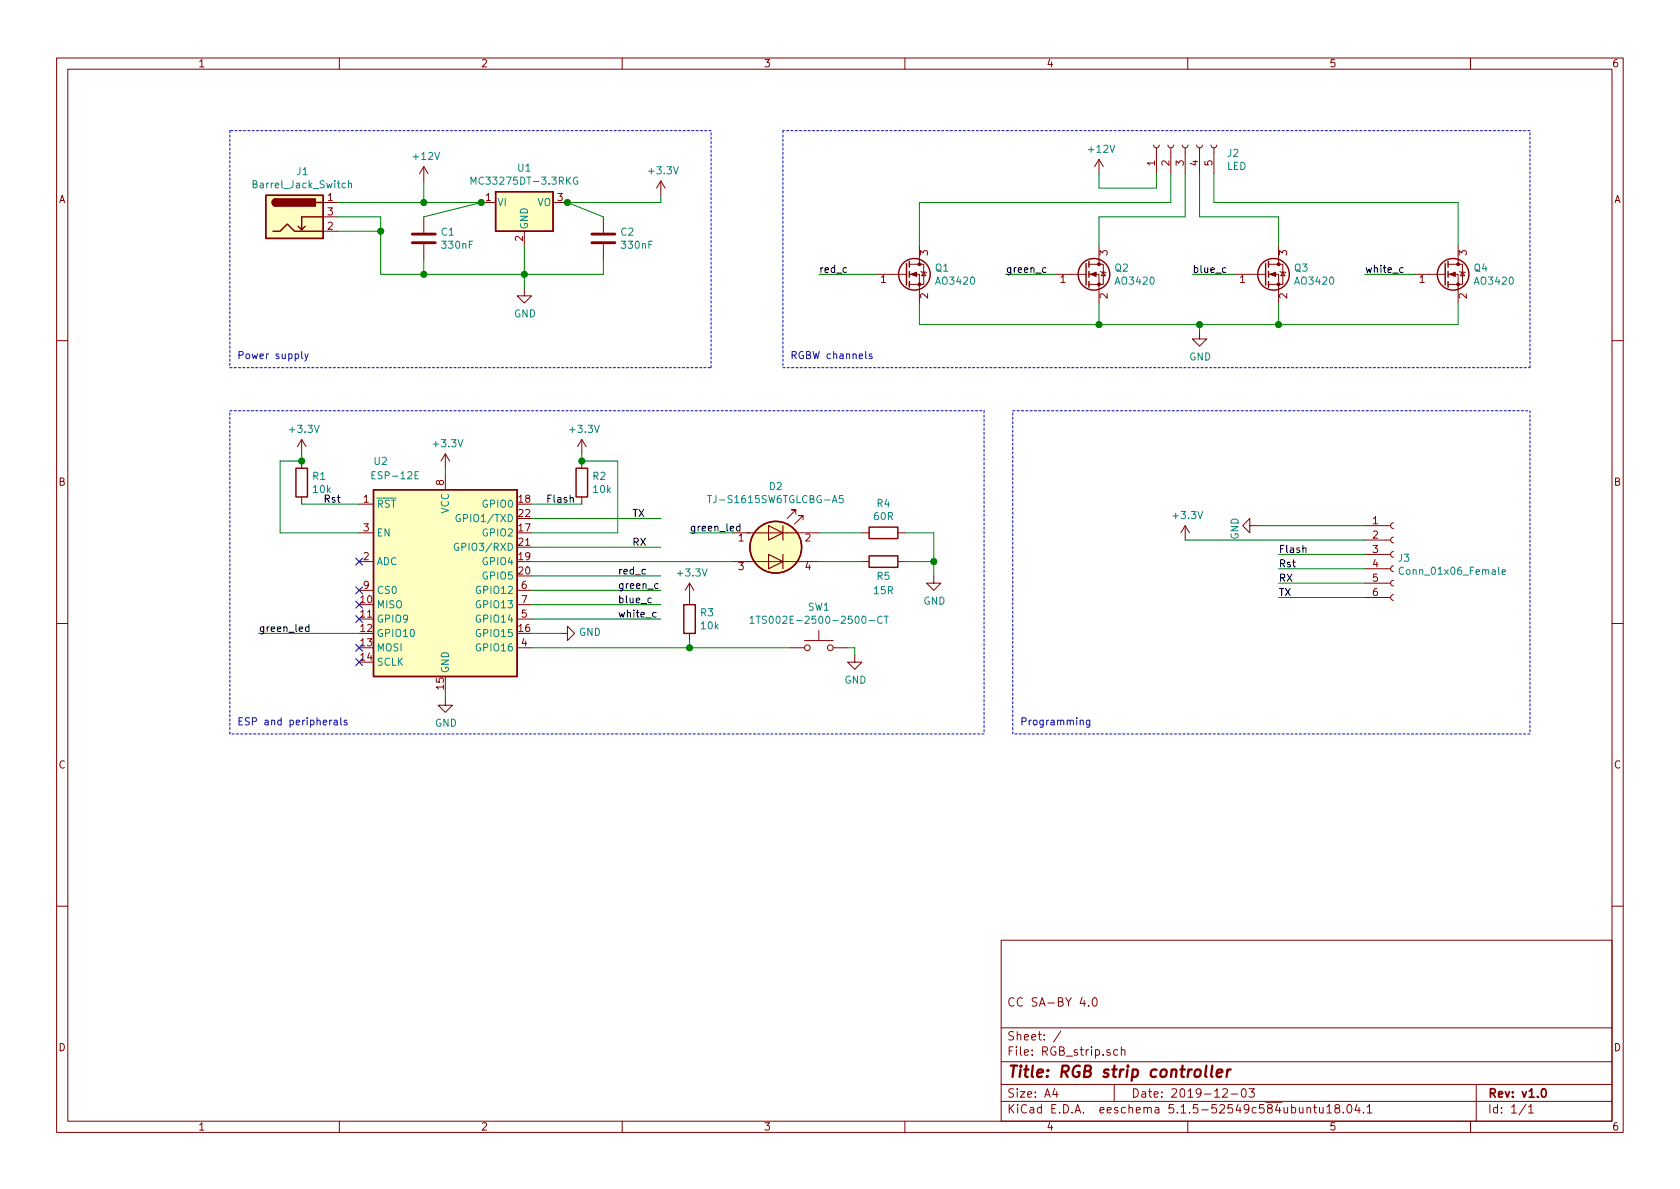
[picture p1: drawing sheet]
<svg xmlns="http://www.w3.org/2000/svg" width="297mm" height="210mm" viewBox="0 0 297 210" stroke-linecap="round" stroke-linejoin="round" font-family="sans-serif">
<g fill="none" stroke="#840000" stroke-width=".18">
<path d="M10 10.3h277v189.9h-277zM12 12.2h273v186.1h-273zM60 10.3v1.9M110 10.3v1.9M160 10.3v1.9M210 10.3v1.9M260 10.3v1.9M57.1 35.8h2.6M57.1 38.3h2.6M74.9 29.5l-.7 1.2M74.9 29.5v2.5M74.9 38.3v2.8"/>
<path d="M74.9 29.5l.8 1.2M85.1 35.8h2.5M97.8 35.8h2.5M106.7 38.3v2.8M116.8 32l-.7 1.3M116.8 32v2.5M116.8 32l.8 1.3M194.3 28.2v2.5M194.3 28.2l-.8 1.3M194.3 28.2l.8 1.3M204 25.6l.1 .4 .3 .2 .4-.1 .2-.5M204.5 26.2v4.5"/>
<path d="M206.5 25.6l.1 .4 .3 .2 .4-.1 .2-.5M207 26.2v4.5M209 25.6l.1 .4 .4 .2 .4-.1 .2-.5M209.5 26.2v4.5M211.6 25.6l.1 .4 .3 .2 .4-.1 .2-.5M212.1 26.2v4.5M214.1 25.6l.1 .4 .4 .2 .3-.1 .2-.5M214.6 26.2v4.5M57.1 40.9h2.6M74.9 43.2v2.8M92.7 51v1.3h1.3l-1.3 1.3-1.3-1.3h1.3M92.7 40.9v2.5"/>
<path d="M106.7 43.2v2.8M154.9 48.5h5.4M160.8 48.5h1.8v5.1M160.8 46.7h2.5v3.6h-2.5M162.6 43.4v3.3M162.8 48l.1 .1h.8l.1 .2M163.3 48.1l.4 .7h-.8zM186.7 48.5h5.3M192.5 48.5h1.8v5.1M192.5 46.7h2.6v3.6h-2.6M194.3 43.4v3.3M194.6 48l.1 .1h.8l.1 .2"/>
<path d="M195.1 48.1l.4 .7h-.8zM212.1 58.7v1.2h1.3l-1.3 1.3-1.3-1.3h1.3M218.4 48.5h5.4M224.3 48.5h1.8v5.1M224.3 46.7h2.5v3.6h-2.5M226.1 43.4v3.3M226.3 48l.1 .1h.8l.1 .2M226.8 48.1l.4 .7h-.8zM250.2 48.5h5.3M256 48.5h1.8v5.1M256 46.7h2.6v3.6h-2.6M257.8 43.4v3.3"/>
<path d="M258.1 48l.1 .1h.8l.1 .2M258.6 48.1l.4 .7h-.8zM10 60.2h2M53.3 77.7v2.6M53.3 77.7l-.7 1.3M53.3 77.7l.8 1.3M102.9 77.7v2.6M102.9 77.7l-.8 1.3M102.9 77.7l.7 1.3M285 60.2h2M53.3 81.5v1.3M53.3 87.9v1.2"/>
<path d="M63.5 94.2h2.5M63.5 99.3h2.5M63.5 89.1h2.5M78.7 80.3l-.7 1.2M78.7 80.3v2.5M78.7 84.1v2.5M78.7 80.3l.8 1.2M102.9 81.5v1.3M102.9 87.9v1.2M129.5 94.2h15.3M129.5 99.3h15.3M140.7 90.9v-.7h-.7h.7l-1.5 1.5"/>
<path d="M142 91.9v-.7h-.8h.8l-1.5 1.5M152.4 94.2h1.3M152.4 99.3h1.3M158.7 94.2h1.3M158.7 99.3h1.3M209.5 93v2.5M209.5 93l-.7 1.2M209.5 93l.8 1.2M221 93v-1.3l-1.3 1.3 1.3 1.2v-1.2h1.2M241.3 98h4.6M241.3 95.5h4.6M241.3 93h4.6"/>
<path d="M246.4 97.5l-.3 .1-.2 .4 .1 .3 .4 .2M246.4 95l-.3 .1-.2 .3 .1 .4 .4 .2M246.4 92.5l-.3 .1-.2 .3 .1 .4 .4 .2M10 110.3h2M63.5 104.4h2.5M91.4 114.5h2.6M91.4 109.5h2.6M91.4 104.4h2.6M91.4 106.9h2.6M99.1 112h1.2v-1.3l1.3 1.3-1.3 1.3v-1.3M121.9 103.1v3.8M121.9 112v1.3"/>
<path d="M121.9 103.1l-.7 1.3M121.9 103.1l.8 1.3M139.7 114.5h2.5M142.2 113.3h5.1M144.8 111.5v1.8M147.3 114.5h2.6M151.1 115.8v1.3h1.3l-1.3 1.3-1.2-1.3h1.2M165.1 101.8v1.3h1.3l-1.3 1.3-1.3-1.3h1.3M241.3 105.7h4.6M241.3 103.1h4.6M241.3 100.6h4.6M246.4 105.2l-.3 .1-.2 .3 .1 .4 .4 .2"/>
<path d="M246.4 102.6l-.3 .1-.2 .3 .1 .4 .4 .2M246.4 100.1l-.3 .1-.2 .3 .1 .4 .4 .2M285 110.3h2M78.7 123.4v1.3h1.3l-1.3 1.3-1.2-1.3h1.2M10 160.2h2M177 166.3h108v32h-108zM192.5 177.8v.1M193.3 176.5l.2-.1a.81 .81 0 0 1 .6 .6 .81 .81 0 0 1-.3 .8l-.2 .1a.8 .8 0 0 1-.6-.6 .8 .8 0 0 1 .3-.8zM285 160.2h2M60 198.3v1.9M110 198.3v1.9M160 198.3v1.9"/>
<path d="M177 194.8h108M177 191.8h108M177 187.8h108M177 181.8h108M186.5 192.5l-.4 1h1M186.8 193v1M187.6 182.3l-1.3 2M197 191.8v3M197.6 185.7l-.4-.1-.3 .3 .1 .6 .2 .1 .4-.1M198.3 185.7a.37 .37 0 0 1 .6 .1v.8M198.3 185.1v1.5M210 198.3v1.9"/>
<path d="M216.2 192.7l.2-.2h.4l.2 .5-.9 1h.9M217.7 193.5h1.1M219.6 192.7l.4-.2a.94 .94 0 0 1 0 1.5 .82 .82 0 0 1-.4-1.3zM220.8 192.5h1l-.5 .6 .4 .1v.7l-.2 .1-.7-.1M231.1 196l.2-.2 .3 .1 .1 .9M231.1 195.8v1M232.2 195.8h.6M232.4 195.3v1.3l.4 .2M233.3 195.8v.8a.37 .37 0 0 0 .6 .1M233.9 195.8v1M234.6 195.8l.4-.5v1.5M234.6 196.8h.8"/>
<path d="M236.3 196l-.3-.3 .1-.3a.48 .48 0 0 1 .8 .2l-.2 .3a.52 .52 0 0 0-.6 .2 .52 .52 0 0 0 0 .6l.5 .1 .2-.1a.48 .48 0 0 0-.1-.7h-.1M237.5 196.7v.1M238.3 195.5l.2-.2a.8 .8 0 0 1 .5 .8 .8 .8 0 0 1-.5 .7l-.2-.1-.1-.4zM239.9 195.2l-.3 1.1h.9M240.3 195.8v1M241.1 196.7v.1M241.7 195.8l.4-.5v1.5M241.7 196.8h.9M260 198.3v1.9M261 191.8v6.5M269.8 195.2l-1.2 2M270.3 195.8l.4-.5v1.5"/>
<path d="M270.3 196.8h.8"/>
<circle cx="142.7" cy="114.5" r=".51"/>
<circle cx="146.8" cy="114.5" r=".51"/>
</g>
<path d="M272.7 192.7l.2-.2a.81 .81 0 0 1 .6 .6 .81 .81 0 0 1-.3 .8l-.2 .1a.79 .79 0 0 1-.3-1.3z" fill="none" stroke="#840000" stroke-width=".3"/>
<path d="M214.4 188.4l-.3 1.8 .3 .2M215.1 189.8l1-.2v-.4l-.6-.1-.3 .3v.9l.1 .1 .6-.1M217 189.1l-.1 1.3M217.6 189.1a.54 .54 0 0 0-.6 .4" fill="none" stroke="#840000" stroke-width=".41"/>
<g fill="none" stroke="#840000" stroke-width=".25">
<path d="M47 34.5h10.1v7.7h-10.1zM48.8 35.2a.63 .63 0 0 0-.7 .6 .63 .63 0 0 0 .7 .6M54 40l-.7 .6M55.9 35.8h1.2M57.1 38.3h-3.8v2.3l-.6-.6M87.6 33.9h10.2v7h-10.2zM48.3 40.9h1.2l1.3-1.3 1.3 1.3h5M160.3 46.6v3.8M160.8 46.2v1M160.8 48v1M160.8 49.8v1M192 46.6v3.8"/>
<path d="M192.5 46.2v1M192.5 48v1M192.5 49.8v1M223.8 46.6v3.8M224.3 46.2v1M224.3 48v1M224.3 49.8v1M255.5 46.6v3.8M256 46.2v1M256 48v1M256 49.8v1M52.3 82.8h2.1v5.1h-2.1z"/>
<path d="M66 86.6h25.4v33h-25.4zM101.9 82.8h2v5.1h-2zM153.7 93.2h5v2h-5zM153.7 98.3h5v2h-5zM120.9 106.9h2v5.1h-2z"/>
<circle cx="161.7" cy="48.5" r="2.79"/>
<circle cx="193.4" cy="48.5" r="2.79"/>
<circle cx="225.2" cy="48.5" r="2.79"/>
<circle cx="256.9" cy="48.5" r="2.79"/>
<circle cx="137.2" cy="96.8" r="4.6"/>
</g>
<g fill="#ffffc2" stroke="#ffffc2" stroke-width=".18">
<path d="M47 34.5h10.1v7.7h-10.1z"/>
<path d="M66 86.6h25.4v33h-25.4z"/>
<path d="M87.6 33.9h10.2v7h-10.2z"/>
<circle cx="137.2" cy="96.8" r="4.6"/>
</g>
<g fill="#840000" stroke="#840000" stroke-width=".25">
<path d="M48.3 35.4l.5-.2v1.2a.64 .64 0 0 1-.6-.3 .64 .64 0 0 1 .1-.7z"/>
<path d="M48.8 35.2h7v1.2h-7z"/>
</g>
<g fill="none" stroke="#008484" stroke-width=".18">
<path d="M61.6 32.5l.2-.1h.3l.1 .8M61.6 31.9v1.3M83.3 32.6v-1.3l.4 .9 .5-.9v1.3M102.1 31.4a.59 .59 0 0 0-.7 .6 .59 .59 0 0 0 .7 .5l.1-.5h-.3M74 83.4h-.6v1.3h.6M81.1 96.1a.59 .59 0 0 0-.8 .6 .59 .59 0 0 0 .8 .6v-.5h-.2M81.4 91.1a.59 .59 0 0 0-.8 .5 .59 .59 0 0 0 .8 .6v-.5h-.2M125.1 87.6h.7M125.5 87.6v1.3M149 87.6h-.6v.6l.4-.1 .3 .3v.3l-.3 .2-.4-.1M132.6 109.3l.4-.3v1.2M132.6 110.2h.7"/>
<path d="M133.7 109h.7M134.1 109v1.2M156 109.1a.6 .6 0 0 0-.9 .4 .6 .6 0 0 0 .6 .7l.3-.1M156.3 109h.7M156.7 109v1.2M248.2 100.4a.6 .6 0 0 0-.9 .5 .6 .6 0 0 0 .6 .7l.3-.2M265.6 101.1l.6-.1-.1-.2-.3-.1-.2 .2v.6h.5"/>
</g>
<g fill="#840000" stroke="#840000" stroke-width=".18">
<path d="M224.5 48.5l1.1-.4v.8z"/>
<path d="M192.8 48.5l1-.4v.8z"/>
<path d="M161 48.5l1.1-.4v.8z"/>
<path d="M256.3 48.5l1-.4v.8z"/>
<circle cx="226.1" cy="50.3" r=".25"/>
<circle cx="226.1" cy="46.7" r=".25"/>
<circle cx="194.3" cy="50.3" r=".25"/>
<circle cx="194.3" cy="46.7" r=".25"/>
<circle cx="162.6" cy="50.3" r=".25"/>
<circle cx="162.6" cy="46.7" r=".25"/>
<circle cx="257.8" cy="50.3" r=".25"/>
<circle cx="257.8" cy="46.7" r=".25"/>
</g>
<path d="M72.9 42.9h4.1M72.9 41.4h4.1M104.6 42.9h4.1M104.6 41.4h4.1" fill="none" stroke="#840000" stroke-width=".51"/>
<path d="M135.9 98l2.5 1.3-2.5 1.3zM135.9 93l2.5 1.2-2.5 1.3zM138.4 93v2.5M138.4 98v2.6" fill="none" stroke="#840000" stroke-width=".2"/>
<g fill="none" stroke="#0000c2" stroke-width=".18" stroke-dasharray=".4 .4">
<path d="M40.6 23.1v41.9M125.7 23.1h-85.1M138.4 23.1v41.9M270.5 23.1h-132.1M40.6 65h85.1M40.6 72.6h133.4M125.7 65v-41.9M138.4 65h132.1M174 72.6v57.2M179.1 72.6h91.4M270.5 65v-41.9M270.5 72.6v57.2"/>
<path d="M40.6 129.8v-57.2M174 129.8h-133.4M179.1 129.8v-57.2M270.5 129.8h-91.4"/>
</g>
<g fill="none" stroke="#008400" stroke-width=".18">
<path d="M59.7 35.8h25.4l-10.2 2.5M59.7 38.3h7.6v10.2h39.4v-2.5M74.9 32v3.8M116.8 34.5v1.3h-16.5l6.4 2.5M194.3 30.7v2.6h10.2v-2.6M207 30.7v5.1h-44.4v7.6M209.5 30.7v7.6h-15.2v5.1M212.1 30.7v7.6h14v5.1M214.6 30.7v5.1h43.2v7.6M59.7 40.9h7.6M74.9 46v2.5M92.7 43.4v7.6"/>
<path d="M144.8 48.5h10.1M162.6 53.6v3.8h95.2v-3.8M177.8 48.5h8.9M194.3 53.6v3.8M210.8 48.5h7.6M212.1 57.4v1.3M226.1 53.6v3.8M241.3 48.5h8.9M53.3 80.3v1.2h-3.8v12.7h14M53.3 89.1h10.2M78.7 82.8v1.3M94 99.3h35.5"/>
<path d="M94 96.8h22.8M94 91.7h22.8M94 89.1h8.9M102.9 80.3v1.2h6.3v12.7h-15.2M121.9 94.2h7.6M144.8 94.2h7.6M144.8 99.3h7.6M160 94.2h5.1v7.6M160 99.3h5.1M209.5 95.5h31.8M222.2 93h19.1M226.1 98h15.2"/>
<path d="M45.7 112h17.8M94 114.5h45.7M94 101.8h22.8M94 106.9h22.8M94 109.5h22.8M94 112h5.1M94 104.4h22.8M121.9 113.3v1.2M149.9 114.5h1.2v1.3M226.1 105.7h15.2M226.1 103.1h15.2M226.1 100.6h15.2"/>
<path d="M78.7 122.2v1.2"/>
</g>
<path d="M184.9 47.4l-.3-.1-.3 .3 .2 .5h.4M216.7 47.4l-.3-.1-.2 .3 .1 .5h.4M248.1 47.4l-.4-.1-.2 .3 .1 .5h.5M100.8 88.1l.2-.1h.3l.1 .8M130.8 93.1h-.3l-.3 .2 .1 .5h.5M130.8 92.6v1.3M230.4 97l.1-.1h.3l.1 .8M54.6 110.9l-.3-.1-.3 .3 .1 .5h.5M54.6 110.4v1.3M115.1 105.8h-.3l-.2 .2 .1 .5h.4M116 108.4l-.4-.1-.2 .2 .1 .6h.5M116.4 103.3l-.4-.1-.3 .2 .2 .6h.5" fill="none" stroke="#000" stroke-width=".18"/>
<path d="M53.3 62.1v1.1l.2 .2M53.9 62.6l.3 .8M54.5 62.6l-.4 1.1-.2 .1M154.2 62.6h-.4l-.1 .2v.1l.5 .2v.3h-.5M59.1 127.4h.5v.8M59.6 127.7h-.4l-.2 .2 .1 .2h.5M60.2 126.9v1.1l.2 .2M61.3 127.4l-.3-.1-.2 .2 .1 .2 .4 .1v.3h-.5M191 127.5l.2-.2 .3 .1v.8M192.7 127.3v1.1l-.3 .2-.3-.1M192.7 127.4l-.4-.1-.2 .3 .1 .5h.5" fill="none" stroke="#0000c2" stroke-width=".18"/>
<g fill="#008400" stroke="#008400" stroke-width=".25">
<circle cx="194.3" cy="57.4" r=".51"/>
<circle cx="212.1" cy="57.4" r=".51"/>
<circle cx="67.3" cy="40.9" r=".51"/>
<circle cx="102.9" cy="81.5" r=".51"/>
<circle cx="74.9" cy="35.8" r=".51"/>
<circle cx="121.9" cy="114.5" r=".51"/>
<circle cx="226.1" cy="57.4" r=".51"/>
<circle cx="92.7" cy="48.5" r=".51"/>
<circle cx="100.3" cy="35.8" r=".51"/>
<circle cx="85.1" cy="35.8" r=".51"/>
<circle cx="74.9" cy="48.5" r=".51"/>
<circle cx="53.3" cy="81.5" r=".51"/>
<circle cx="165.1" cy="99.3" r=".51"/>
</g>
<path d="M62.9 98.7l1.2 1.2M64.1 98.7l-1.2 1.2M62.9 103.8l1.2 1.2M62.9 106.3l1.2 1.2M62.9 116.5l1.2 1.2M62.9 113.9l1.2 1.3M62.9 108.9l1.2 1.2M64.1 103.8l-1.2 1.2M64.1 106.3l-1.2 1.2M64.1 116.5l-1.2 1.2M64.1 113.9l-1.2 1.3M64.1 108.9l-1.2 1.2" fill="none" stroke="#000084" stroke-width=".18"/>
<text font-size="2.8" fill="#840000" x="178" y="190.5">Title: RGB strip controller</text>
<g font-size="2.1" fill="#840000">
<text x="178" y="178">CC SA-BY 4.0</text>
<text x="178" y="184">Sheet: /</text>
<text x="178" y="186.7">File: RGB_strip.sch</text>
<text x="178" y="196.9">KiCad E.D.A. eeschema 5.1.5-52549c584ubuntu18.04.1</text>
<text x="178" y="194.1">Size: A4</text>
<text x="200" y="194.1">Date: 2019-12-03</text>
<text x="263" y="194.1">Rev: v1.0</text>
<text x="263" y="196.9">Id: 1/1</text>
</g>
<g font-size="1.8" fill="#840000">
<text x="35" y="11.9">1</text>
<text x="85" y="11.9">2</text>
<text x="135" y="11.9">3</text>
<text x="185" y="11.9">4</text>
<text x="235" y="11.9">5</text>
<text x="285" y="11.9">6</text>
<text x="204.2" y="29.3" transform="rotate(-90 204.2 29.3)">1</text>
<text x="206.8" y="29.3" transform="rotate(-90 206.8 29.3)">2</text>
<text x="209.3" y="29.3" transform="rotate(-90 209.3 29.3)">3</text>
<text x="211.8" y="29.3" transform="rotate(-90 211.8 29.3)">4</text>
<text x="214.4" y="29.3" transform="rotate(-90 214.4 29.3)">5</text>
<text x="10.4" y="35.9">A</text>
<text x="57.9" y="35.6">1</text>
<text x="85.9" y="35.6">1</text>
<text x="98.6" y="35.6">3</text>
<text x="285.4" y="35.9">A</text>
<text x="57.9" y="40.6">2</text>
<text x="57.9" y="38.1">3</text>
<text x="92.5" y="42.6" transform="rotate(-90 92.5 42.6)">2</text>
<text x="164.1" y="45.2" transform="rotate(-90 164.1 45.2)">3</text>
<text x="195.8" y="45.2" transform="rotate(-90 195.8 45.2)">3</text>
<text x="227.6" y="45.2" transform="rotate(-90 227.6 45.2)">3</text>
<text x="259.3" y="45.2" transform="rotate(-90 259.3 45.2)">3</text>
<text x="155.7" y="50">1</text>
<text x="164.1" y="52.8" transform="rotate(-90 164.1 52.8)">2</text>
<text x="187.5" y="50">1</text>
<text x="195.8" y="52.8" transform="rotate(-90 195.8 52.8)">2</text>
<text x="219.2" y="50">1</text>
<text x="227.6" y="52.8" transform="rotate(-90 227.6 52.8)">2</text>
<text x="251" y="50">1</text>
<text x="259.3" y="52.8" transform="rotate(-90 259.3 52.8)">2</text>
<text x="10.4" y="85.9">B</text>
<text x="64.3" y="88.9">1</text>
<text x="78.5" y="85.8" transform="rotate(-90 78.5 85.8)">8</text>
<text x="91.7" y="88.9">18</text>
<text x="285.4" y="85.9">B</text>
<text x="64.3" y="94">3</text>
<text x="91.7" y="94">17</text>
<text x="91.7" y="91.4">22</text>
<text x="130.6" y="95.8">1</text>
<text x="142.4" y="95.8">2</text>
<text x="242.7" y="92.7">1</text>
<text x="242.7" y="95.2">2</text>
<text x="64.3" y="99.1">2</text>
<text x="91.7" y="99.1">19</text>
<text x="91.7" y="101.6">20</text>
<text x="91.7" y="96.5">21</text>
<text x="130.6" y="100.8">3</text>
<text x="142.4" y="100.8">4</text>
<text x="242.7" y="97.8">3</text>
<text x="242.7" y="100.3">4</text>
<text x="63.8" y="106.7">10</text>
<text x="64.3" y="104.1">9</text>
<text x="92.2" y="104.1">6</text>
<text x="92.2" y="106.7">7</text>
<text x="242.7" y="102.9">5</text>
<text x="242.7" y="105.4">6</text>
<text x="63.8" y="109.2">11</text>
<text x="63.8" y="111.8">12</text>
<text x="91.7" y="111.8">16</text>
<text x="92.2" y="109.2">5</text>
<text x="63.8" y="114.3">13</text>
<text x="63.8" y="116.8">14</text>
<text x="92.2" y="114.3">4</text>
<text x="78.5" y="121.9" transform="rotate(-90 78.5 121.9)">15</text>
<text x="10.4" y="135.9">C</text>
<text x="285.4" y="135.9">C</text>
<text x="10.4" y="185.9">D</text>
<text x="285.4" y="185.9">D</text>
<text x="35" y="199.9">1</text>
<text x="85" y="199.9">2</text>
<text x="135" y="199.9">3</text>
<text x="185" y="199.9">4</text>
<text x="235" y="199.9">5</text>
<text x="285" y="199.9">6</text>
</g>
<g font-size="1.8" fill="#008484">
<text x="73.2" y="28.3">+12V</text>
<text x="192.6" y="27">+12V</text>
<text x="217.1" y="27.7">J2</text>
<text x="45.1" y="33.3">Barrel_Jack_Switch</text>
<text x="52.5" y="31">J1</text>
<text x="84.2" y="32.7">MC33275DT-3.3RKG</text>
<text x="91.6" y="30.3">U1</text>
<text x="114.9" y="30.8">+3.3V</text>
<text x="216.9" y="30">LED</text>
<text x="78.1" y="41.7">C1</text>
<text x="87.9" y="36.4">VI</text>
<text x="93.3" y="40.6" transform="rotate(-90 93.3 40.6)">GND</text>
<text x="95" y="36.4">VO</text>
<text x="109.8" y="41.7">C2</text>
<text x="78.3" y="44">330nF</text>
<text x="110.1" y="44">330nF</text>
<text x="165.4" y="48">Q1</text>
<text x="165.7" y="50.3">AO3420</text>
<text x="197.2" y="48">Q2</text>
<text x="197.4" y="50.3">AO3420</text>
<text x="228.9" y="48">Q3</text>
<text x="229.2" y="50.3">AO3420</text>
<text x="260.7" y="48">Q4</text>
<text x="260.9" y="50.3">AO3420</text>
<text x="90.9" y="56.1">GND</text>
<text x="210.3" y="63.7">GND</text>
<text x="51.4" y="76.5">+3.3V</text>
<text x="100.9" y="76.5">+3.3V</text>
<text x="66.2" y="82.2">U2</text>
<text x="76.8" y="79.1">+3.3V</text>
<text x="55.3" y="84.9">R1</text>
<text x="55.4" y="87.2">10k</text>
<text x="66.2" y="84.8">ESP-12E</text>
<text x="66.5" y="89.8">RST</text>
<text x="85.5" y="89.8">GPIO0</text>
<text x="104.9" y="84.9">R2</text>
<text x="105" y="87.2">10k</text>
<text x="126.2" y="89">TJ-S1615SW6TGLCBG-A5</text>
<text x="136" y="86.7">D2</text>
<text x="155.1" y="89.7">R4</text>
<text x="66.5" y="94.9">EN</text>
<text x="79.4" y="90.9" transform="rotate(-90 79.4 90.9)">VCC</text>
<text x="81.5" y="92.3">GPIO1/TXD</text>
<text x="85.5" y="94.9">GPIO2</text>
<text x="154.6" y="92">60R</text>
<text x="207.6" y="91.8">+3.3V</text>
<text x="219" y="95.4" transform="rotate(-90 219 95.4)">GND</text>
<text x="66.5" y="99.9">ADC</text>
<text x="81.3" y="97.4">GPIO3/RXD</text>
<text x="85.5" y="99.9">GPIO4</text>
<text x="120" y="101.9">+3.3V</text>
<text x="247.3" y="99.3">J3</text>
<text x="248.1" y="101.6">Conn_01x06_Female</text>
<text x="66.5" y="107.6">MISO</text>
<text x="66.5" y="105">CS0</text>
<text x="84.5" y="105">GPIO12</text>
<text x="84.5" y="107.6">GPIO13</text>
<text x="85.5" y="102.5">GPIO5</text>
<text x="142.9" y="108">SW1</text>
<text x="154.6" y="105.1">15R</text>
<text x="155.1" y="102.5">R5</text>
<text x="163.3" y="106.9">GND</text>
<text x="66.5" y="110.1">GPIO9</text>
<text x="66.5" y="112.6">GPIO10</text>
<text x="84.5" y="112.6">GPIO15</text>
<text x="84.5" y="110.1">GPIO14</text>
<text x="102.4" y="112.4">GND</text>
<text x="123.9" y="109">R3</text>
<text x="124" y="111.3">10k</text>
<text x="135.1" y="110.3">1TS002E-2500-2500-CT</text>
<text x="66.5" y="115.2">MOSI</text>
<text x="66.5" y="117.7">SCLK</text>
<text x="79.4" y="119.1" transform="rotate(-90 79.4 119.1)">GND</text>
<text x="84.5" y="115.2">GPIO16</text>
<text x="149.3" y="120.9">GND</text>
<text x="76.9" y="128.5">GND</text>
</g>
<g font-size="1.8">
<text x="144.8" y="48.3">red_c</text>
<text x="177.8" y="48.3">green_c</text>
<text x="210.8" y="48.3">blue_c</text>
<text x="241.3" y="48.3">white_c</text>
<text x="57.1" y="88.9">Rst</text>
<text x="96.5" y="88.9">Flash</text>
<text x="111.8" y="91.4">TX</text>
<text x="121.9" y="94">green_led</text>
<text x="109.2" y="101.6">red_c</text>
<text x="111.8" y="96.5">RX</text>
<text x="226.1" y="97.8">Flash</text>
<text x="226.1" y="100.3">Rst</text>
<text x="109.2" y="106.7">blue_c</text>
<text x="109.2" y="104.1">green_c</text>
<text x="226.1" y="102.9">RX</text>
<text x="226.1" y="105.4">TX</text>
<text x="45.7" y="111.8">green_led</text>
<text x="109.2" y="109.2">white_c</text>
</g>
<g font-size="1.8" fill="#0000c2">
<text x="41.9" y="63.5">Power supply</text>
<text x="139.7" y="63.5">RGBW channels</text>
<text x="41.9" y="128.3">ESP and peripherals</text>
<text x="180.3" y="128.3">Programming</text>
</g>
</svg>
